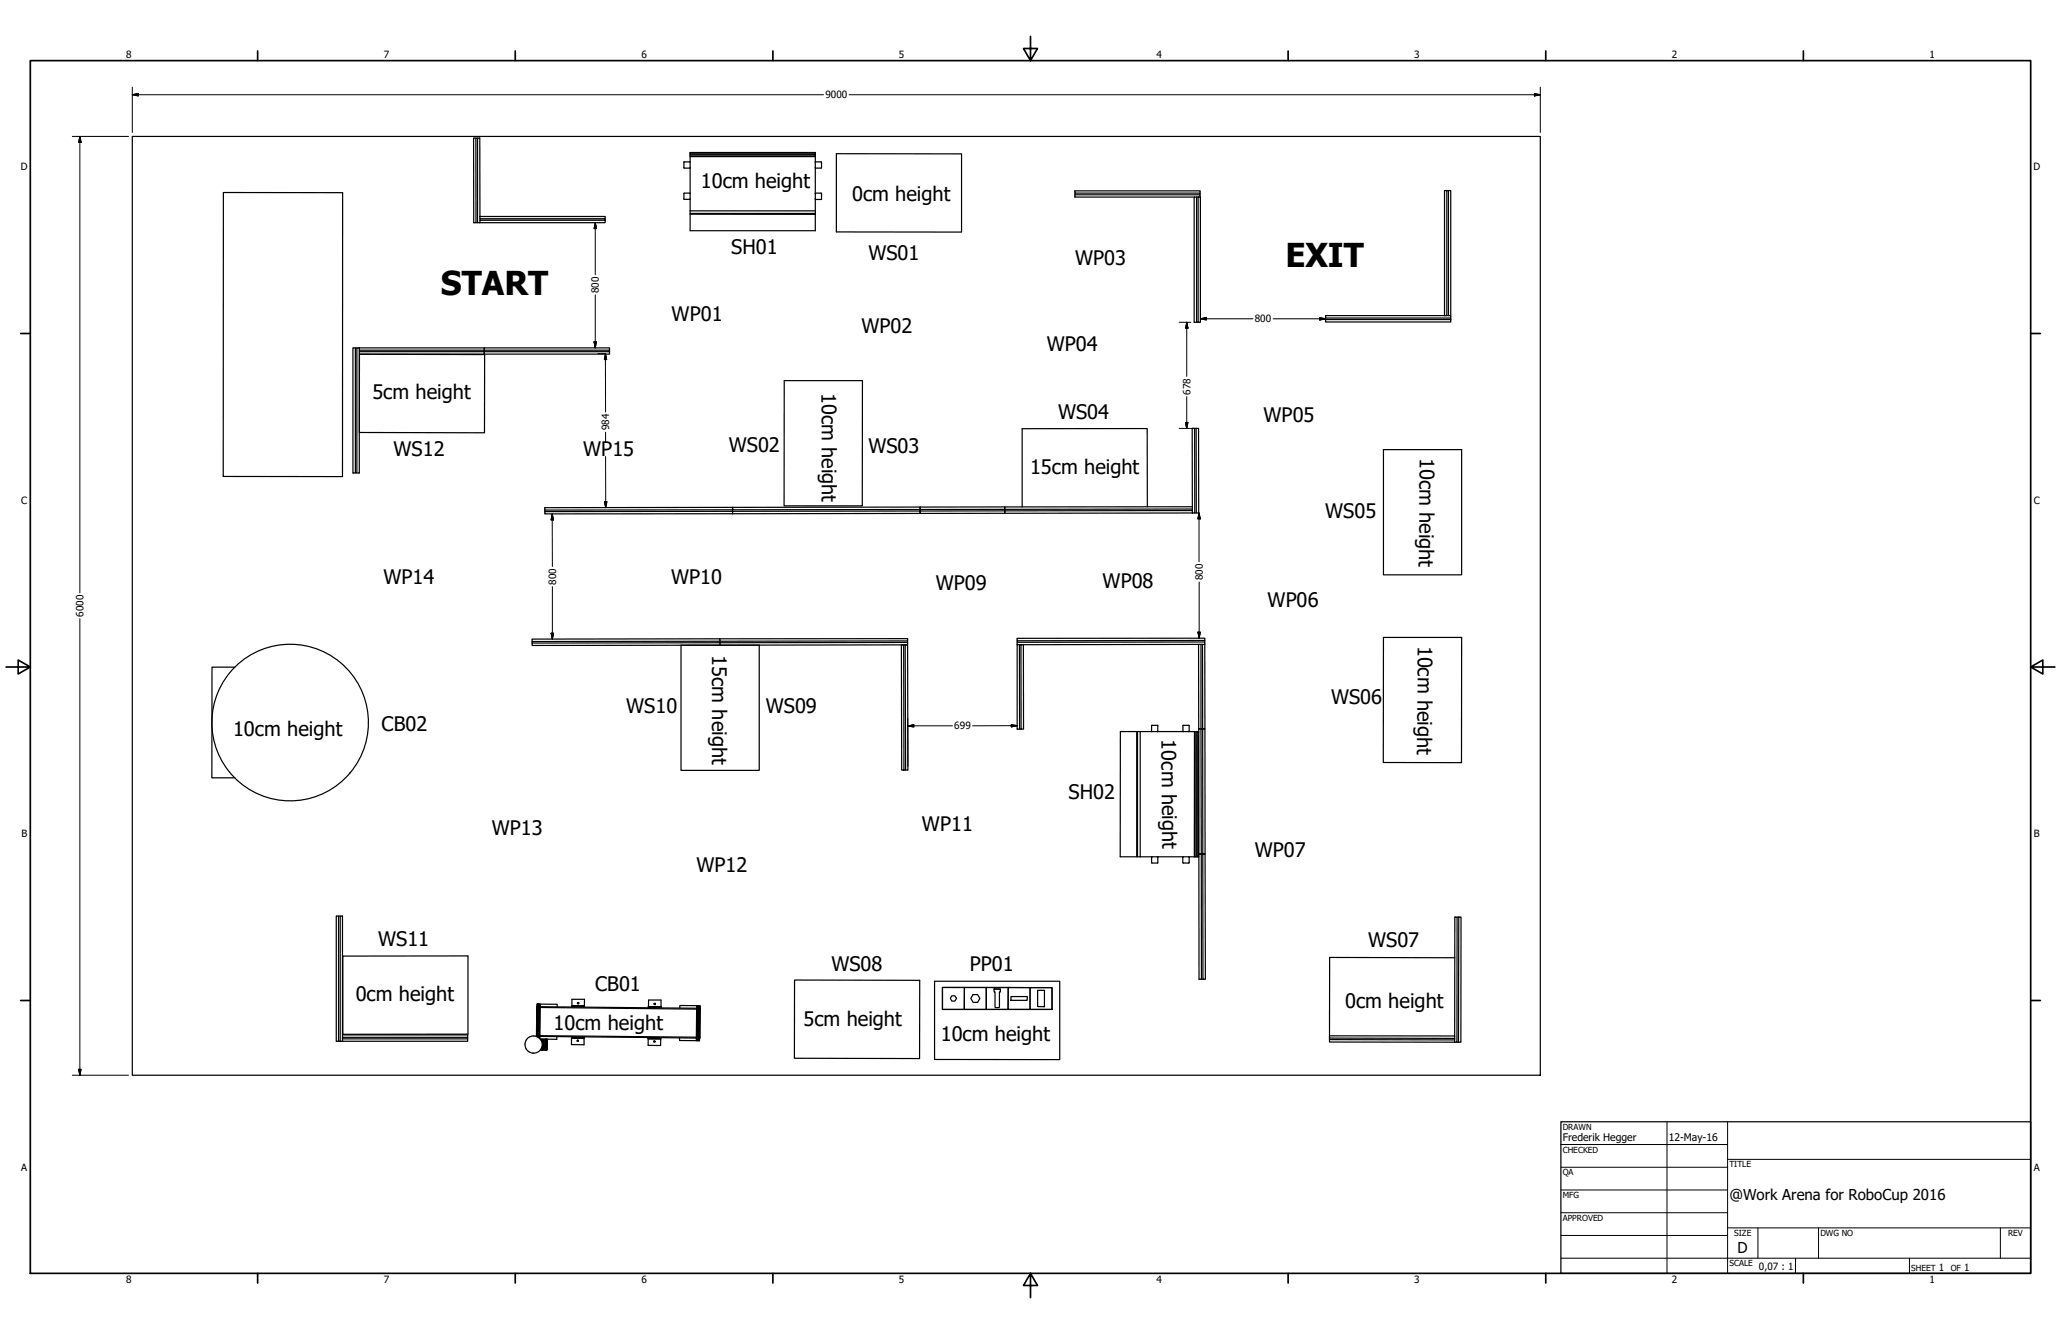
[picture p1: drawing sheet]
<svg xmlns="http://www.w3.org/2000/svg" width="864mm" height="559mm" viewBox="0 0 864 559" stroke-linecap="round" stroke-linejoin="round" font-family="sans-serif">
<!-- layer: Visible (ANSI) -->
<g fill="none" stroke="#000" stroke-width=".51">
<path d="M55.4 57.1h590v393.3h-590zM199.4 57.8h-1l.1 35.5h1l-.1-35.5h.7M286.5 70.2l2.5 .2M286.6 68v2.2M289 67.8l.2 .2M289 67.8l-2.5 .2M289.2 70.2l-.2 .2M289.2 65.4l52.4 .2zM289.2 64.6v.3h52.4v.5M289.2 64.9v.5M289.2 65.6v22.7M289.2 64.1h52.4"/>
<path d="M341.6 68l2.4-.2 .2 .2v2.4l-2.6-.2M341.6 64.6v-.7h-52.4v.7h52.4v.3M341.6 65.6v22.7M350.5 64.4l52.4 .1v32.7h-52.4zM606.2 79.8h-.9v52.4M606.9 79.8v52.4h1v-52.4h-1.7v52.4h-50.8v1h52.5v.7M93.6 80.6l50 .1-.1 118.9h-50zM200.1 93.3h1M201.1 90.7l-.1-32.9h-.9v35.5h-.6M201.1 90.7v.9h52.5v1.7h-52.5v-1h52.5M201.1 90.7h52.5v.9M201.1 91.6v.7"/>
<path d="M286.5 83.3l.2 .3M286.6 81.1v2.2M286.8 83.5h2.2M289 80.9l.2 .2M289 80.9l-2.5 .2M289.2 83.3l-.2 .3M289.2 88.3v1.4M289.2 89.7v6.9h52.4v-6.8M289.2 88.3h52.4M289.2 89.4h52.4M341.6 83.3l.2 .3 2.4-.3M341.6 81.1l2.6-.1v2.3"/>
<path d="M341.6 88.3v1.5l-52.4-.1M450.4 80.9v.7h52.5v1M450.4 81.6v1h50M501.4 82.6v52.4h.6M502 82.6h1v52.4h-1zM502 82.6h-1.6v52.4h1M502.9 80.9v-1h-52.5v1h52.5v.7M555.4 133.9h52.5v1h-52.5zM555.4 133.2v.7M606.2 132.2h.7M607.9 132.2v1M148.9 145.7h-1v52.4h1v-52.4h.6"/>
<path d="M150.6 145.7h-1.1v52.4h-.6M150.6 145.7v1h52.3v1.6h-52.3v-1h52.3v-1.6h52.5v1M150.6 145.7h52.3v1h52.5v.6M150.6 146.7v.6M150.6 148.3v49.8h-1.1M150.6 148.4l52.5 .1-.1 32.8-52.4-.1zM202.9 147.3h52.5v1h-52.5zM328.6 159.4h32.8l-.1 52.5h-32.8zM500.6 179.5h-1v35.4M501.2 179.5h1l.1 35.4h-1zM501.2 179.5h-.6v35.4h-1M579.7 188.3h32.8v52.5h-32.8z"/>
<path d="M228.3 214.3l78.7-.1v1l-78.7 .1zM228.3 213.7v.6M307 212.7h-78.7v1l78.7-.1v.6M307 214.2l78.6-.1v1l-78.6 .1zM307 212.7l-.1 1.5M385.6 212.4l-78.6 .3M385.6 212.4v1h35.4v.6M385.6 212.4v1.7v-.7l-78.6 .2v-.9M385.6 214.1l35.4-.1v1l-35.4 .1zM480.8 212.3l-.1-32.8-52.4 .1v32.7M499.6 213.9l-78.6 .1v1l78.6-.1M499.6 213.2l-78.6 .2v.6"/>
<path d="M499.6 212.3h-78.6v1.1v-1.1l-35.4 .1M500.6 214.9h.7M98.4 279.5h-9.6v46.3h9.6M222.9 269.4v-.7l78.7-.1v.6l-78.7 .2v1l78.7-.1M285.4 270.3h32.7v52.4h-32.7zM301.6 267.6l-78.7 .1v1M301.6 269.2l78.7-.1v1l-78.7 .2zM301.6 267.6v1l78.7-.1v.6M301.6 267.6l78.7-.1v1M377.7 270.1h1l.1 52.5h-1zM378.7 270.1h.6M426.2 268.4v.6l78.6-.1v1"/>
<path d="M426.2 269v1.1M427.2 270.1v35.3h.7M427.8 270.1h1l.1 35.3h-1zM427.8 270.1h-1.6v35.3h1M502.2 269.9l-73.4 .2M503.2 269.9v35.4h.7M503.9 269.9h.9l.1 35.4h-1zM503.9 269.9h-1.7l.1 35.4h.9M504.8 268.3v-1l-78.6 .1v1l78.6-.1v.6M579.7 267h32.8l-.1 52.5-32.8-.1zM476.3 306.5h1.5M476.3 306.5v52.4h1.5"/>
<path d="M476.3 306.5h-6.8l-.1 52.4h6.9M476.6 306.5v52.4M477.8 306.5h22.7M477.8 306.5v52.4M482.7 303.8h2.2M482.8 303.8l-.3 .2 .3 2.5M485 303.8l.2 .2M485.1 304v2.3M485.2 306.3l-.2 .2M495.6 306.3l.2 .2M495.7 304v2.3M495.8 303.8l-.2 .2"/>
<path d="M495.9 303.8h2.2M498.1 303.8l.2 2.5-.2 .2M500.5 306.5l.1 52.4zM500.7 306.5h.4M501.5 306.5h-.4v52.4h-.5M501.9 306.5h-.4v52.4h-.4M501.9 306.5h.3v52.4h-.7M501.9 306.5v52.4M502.5 305.3l-.2 52.5h1.7M503.9 305.3h1l.1 52.5h-1zM503.9 305.3h-.7l.2 52.5h-1.1l.1 52.4h1v-52.4h.6M146.7 323.7a32.8 32.8 0 0 0-18.7-53.2 32.8 32.8 0 0 0-37.8 42 32.8 32.8 0 0 0 54.9 13l1.6-1.8"/>
<path d="M378.8 322.6h.7l-.2-52.5h1l.1 52.5h-.9M477.8 358.9h22.6M482.8 358.9l-.3 .2 .3 2.5M485 358.9l.2 .2M485.1 359.1v2.2M495.8 358.9l-.2 .2 .2 2.5M498.1 358.9l.2 2.4-.2 .3M504 357.8h1l.1 52.4h-1zM482.7 361.5h2.2M485.2 361.3l-.2 .3M495.9 361.5h2.2M141.9 383.7h-1v52.5h1v-52.5h.7"/>
<path d="M610.6 384.2h-1l-.1 49.8-52.4-.1M611.3 384.2h.9l-.1 52.4h-1zM611.3 384.2h-.7l-.1 52.4h-1M143.6 400.5l52.5-.1v32.8l-52.5 .1zM332.9 410.5l52.5 .2-.1 32.7-52.4-.1zM391.6 411h52.5v32.9l-52.5-.1zM394.9 413.6l45.9 .1v9.1h-45.9zM394.9 413.6h9.2v9.2h-9.2zM398.8 417.1h1.3l.7 1.1-.7 1.2h-1.3l-.6-1.2zM404.1 413.6h9.2v9.2h-9.2zM407.7 416.6h1.9l1 1.7-1 1.6h-1.9l-.9-1.7zM413.3 413.6h9.2l-.1 9.2h-9.1z"/>
<path d="M416.6 414.3h2.6v1.2h-.4v6.4l-.3 .2-1.6-.1v-6.5h-.3zM416.6 414.3h2.6M422.5 413.6l9.1 .1v9.1h-9.2zM423.6 417.4h6.9l-.1 1.6h-6.8zM431.6 413.7h9.2v9.1h-9.2zM434.8 414.8h2.8v6.9l-2.8-.1zM503.4 410.2h.7M609.6 401.2l-52.5-.1v32.8M142.6 436.2h.9M143.5 433.5h52.5v1M143.5 434.5v.7M196 435.2h-52.5v1h52.5v-1.7h-52.5v-50.8h-.9v52.5h-.7"/>
<path d="M224.8 433.8h1.5v.3l50.6 .6M224.9 433.8v.3h1.4v1M224.9 422v11.8zM224.9 434.2l.3-12.2-.2 12.2M225 421.7v.3zM225 421.7l.1 .3M225.1 420.6l.1 13.7M225.1 420.6l.1 1.1M225.1 433.8l-.1 .3M225.1 434.1v.2M225.1 420.6l-.1 1.1M225.4 420.6l-.2 1.1"/>
<path d="M225.4 434.1v.3M225.6 420.6l-.4 1.1M225.6 433.8v.3M225.6 434.1v.4M225.7 420.6l-.4 1.4 .1 12.1M225.8 434.7l.3-12.7-.1 12.9M225.9 420.6l-.2 1.1M226.2 420.6l.2 1.1-.3 .3 .3-.3 65.5 .6v.4l-65.5-.7-.1 11.8 65.5 .7M226.2 420.6l-.1 1.1-.4 .3-.1 11.8M226.2 420.6h-.3v1.1l-.4 .3 .2-.3M226.4 420.6l7.1 .1-.1 1.1M226.4 439.9h.9"/>
<path d="M226.4 435.3h1M226.7 435.3v.4M226.7 439.4v.5M227 438.7v1.2M227.1 435.3v1.2M227.4 435.3h.3l-.1 4.6h-.3zM227.7 435.3h.3v4.6h-.4M228 439.9h.2M228 435.3h.3M228.5 435.3l-.3 4.6h.3M228.7 435.3l.2 4.6zM228.7 435.3h-.2l.2 4.6"/>
<path d="M228.9 439.9h.1M229 435.3v4.6M229 439.9l.2-4.6-.1 4.6M229.1 435.3l-.1 4.6M233.4 434.2l-.1 1.2-4.4-.1M239.5 434.8v2.8h5.2v-2.8M239.5 434.3v.3l5.2 .1v-.4M239.5 434.7l5.2 .1zM239.6 421.8v-.3l5.3 .1v.3M239.6 421.5l5.3 .1M239.6 421.4l5.3 .1M239.6 421.3v-2.7h5.3v2.8h-5.3"/>
<path d="M244.7 434.7l-5.2-.1 5.2 .1M271.6 434.6v.4h5.3v-.3M271.6 435h5.3zM271.6 435h5.3M271.6 435l5.3 .1M271.6 435.1h5.3l-.1 2.9-5.2-.1zM271.7 422.1v-.3l5.3 .1v.3M271.7 421.8l5.3 .1M271.7 421.8h5.3M271.7 421.6l.1-2.7h5.2v2.9l-5.3-.1M284.7 434.7v1.2h7.3v-1.1h1.2M284.9 422.3v-1.1l7 .1v1l.5 .4-.1 11.8-.5 .3v1.1"/>
<path d="M291.8 434.5v.3l-14.9-.1M291.9 422.7h.3l-.2 11.8h-.2zM291.9 421.3h.3v1l.4 .4-.2 13.2M292.2 421.3l.2 1 .9 .1M292.4 421.3h.2l.2 1.4-.2 13.2M292.6 421.3l.4 1.4-.1 13.2M292.8 421.3l.1 1.1M292.8 434.8v1.1M292.9 421.3l.3 1.4-.1 13.2h-1.1M293 422.4v12.4M293.1 421.3l.2 1.4-.1 11.8M293.2 434.5v.3v-.3"/>
<path d="M293.2 434.5h-.9l-.1 1.4M293.2 421.3v1.1zM293.3 422.7l-.1 11.8M293.3 422.4v.3v-.3M557.1 433.9v.9l52.4 .2M557.1 434.8v.7l52.4 .1v1M557.1 435.5v1l52.4 .1M609.5 434v1.6M610.5 436.6h.6"/>
<circle cx="223.6" cy="437.5" r="3.6"/>
<circle cx="242.1" cy="435.9" r=".29"/>
<circle cx="242.2" cy="420.2" r=".3"/>
<circle cx="274.2" cy="436.3" r=".29"/>
<circle cx="274.4" cy="420.5" r=".3"/>
</g>
<g fill="#000">
<circle cx="501.9" cy="306.5" r=".25"/>
<circle cx="501.9" cy="358.9" r=".25"/>
<circle cx="228.9" cy="435.3" r=".25"/>
</g>
<!-- layer: Border (ANSI) -->
<g fill="none" stroke="#000" stroke-width=".7">
<path d="M431.8 15.2v10.2l-2.9-5.1h5.8l-2.9 5.1M12.7 25.4h838.2v508h-838.2zM107.9 21.3v4.1M215.9 21.3v4.1M323.8 21.3v4.1M539.8 21.3v4.1M647.7 21.3v4.1M755.6 21.3v4.1M8.6 139.7h4.1M850.9 139.7h4.1M2.5 279.4h10.2l-5.1-2.9v5.8l5.1-2.9M850.9 279.4l5.1 2.9v-5.8l-5.1 2.9h10.2"/>
<path d="M8.6 419.1h4.1M850.9 419.1h4.1M107.9 533.4v4.1M215.9 533.4v4.1M323.8 533.4v4.1M431.8 533.4l2.9 5.1h-5.8l2.9-5.1v10.2M539.8 533.4v4.1M647.7 533.4v4.1M755.6 533.4v4.1"/>
</g>
<!-- layer: Title (ANSI) -->
<g fill="none" stroke="#000" stroke-width=".42">
<path d="M654 479.4h69.9M698.5 469.9v63.5M723.9 469.9v63.5M654 488.9h69.9M654 498.5h69.9M723.9 485.6h127M654 508h69.9M654 517.5h69.9M723.9 514.3h127M736.6 514.3v12.7M762 514.3v12.7M838.2 514.3v12.7"/>
<path d="M654 527h196.9M752.3 527v6.4M800.1 527v6.4"/>
</g>
<path d="M654 469.9h196.9v63.5h-196.9z" fill="none" stroke="#000" stroke-width=".51"/>
<!-- layer: Dimension (ANSI) -->
<g fill="none" stroke="#000" stroke-width=".42">
<path d="M55.4 39.7l2.6-.5v1zM55.4 39.7h289.7M55.4 36.5v19M355.8 39.7h289.6M642.9 39.2l2.5 .5-2.5 .5zM645.4 36.5v19M30.3 57.1h23.5M33.5 57.1l.5 2.5h-1zM33.5 57.1v191.3M249.4 93.3l.5 2.5h-1zM249.4 93.3v21.8M249.4 123.5v22.2"/>
<path d="M494.1 135h4.9M497.3 135l.5 2.5h-1zM497.3 135v22.7M503 133.5l2.5-.5v1zM503 133.5h22M533.5 133.5h21.9M553 133l2.4 .5-2.4 .5zM248.9 143.2h1l-.5 2.5zM250.5 148.1h3.3M253.7 148.1l.5 2.5h-1zM253.7 148.1v24.5M494.1 179.5h6.3"/>
<path d="M496.8 177h1l-.5 2.5zM497.3 166.1v13.4M253.7 181v4M253.7 191.2l.1 21.5M231.4 215.3l.5 2.5h-1zM231.4 215.3l.1 22M253.3 210.1h1l-.5 2.6zM502.4 214.9l.5 2.5h-1zM502.4 214.9v20.4M33.5 259.1v191.3M231.5 245.7v22M502.5 243.8v23.5"/>
<path d="M230.9 265.2h1.1l-.5 2.5zM502 264.8h1l-.5 2.5zM380.4 300.9v20.1M380.4 304.1l2.5-.5v.9zM399.1 304l-18.7 .1M423.7 303.5l2.5 .5-2.5 .5zM426.2 304h-18.7M30.3 450.4h23.5M33 447.9h1l-.5 2.5z"/>
</g>
<g fill="#000" stroke="#000" stroke-width=".42">
<path d="M55.4 39.7l2.6-.5zM55.4 39.7l2.6-.5v1zM33.5 57.1l.5 2.5zM33.5 57.1l.5 2.5h-1zM642.9 40.2l2.5-.5zM642.9 39.2l2.5 .5-2.5 .5zM249.4 93.3l.5 2.5zM249.4 93.3l.5 2.5h-1zM497.3 135l.5 2.5zM497.3 135l.5 2.5h-1zM503 133.5l2.5-.5zM503 133.5l2.5-.5v1z"/>
<path d="M553 134l2.4-.5zM553 133l2.4 .5-2.4 .5zM248.9 143.2l.5 2.5zM248.9 143.2h1l-.5 2.5zM253.7 148.1l.5 2.5zM253.7 148.1l.5 2.5h-1zM496.8 177l.5 2.5zM496.8 177h1l-.5 2.5zM231.4 215.3l.5 2.5zM231.4 215.3l.5 2.5h-1zM253.3 210.1l.5 2.6zM253.3 210.1h1l-.5 2.6z"/>
<path d="M502.4 214.9l.5 2.5zM502.4 214.9l.5 2.5h-1zM230.9 265.2l.6 2.5zM230.9 265.2h1.1l-.5 2.5zM502 264.8l.5 2.5zM502 264.8h1l-.5 2.5zM380.4 304.1l2.5-.5zM380.4 304.1l2.5-.5v.9zM423.7 304.5l2.5-.5zM423.7 303.5l2.5 .5-2.5 .5zM33 447.9l.5 2.5zM33 447.9h1l-.5 2.5z"/>
</g>
<g font-size="13.8">
<text x="538.6" y="111.7">EXIT</text>
<text x="184.7" y="123.8">START</text>
</g>
<g font-size="8.4">
<text x="293.7" y="78.7">10cm height</text>
<text x="357.1" y="84.1">0cm height</text>
<text x="306.4" y="106.2">SH01</text>
<text x="363.9" y="108.7">WS01</text>
<text x="450.5" y="111.2">WP03</text>
<text x="281.4" y="134.4">WP01</text>
<text x="360.9" y="139.5">WP02</text>
<text x="438.6" y="147.1">WP04</text>
<text x="156" y="167">5cm height</text>
<text x="344.2" y="164.5" transform="rotate(90 344.2 164.5)">10cm height</text>
<text x="443.4" y="175.7">WS04</text>
<text x="529.5" y="176.6">WP05</text>
<text x="164.9" y="191.2">WS12</text>
<text x="244.4" y="191.1">WP15</text>
<text x="305.4" y="189.2">WS02</text>
<text x="363.9" y="189.7">WS03</text>
<text x="594.9" y="191.8" transform="rotate(91 594.9 191.8)">10cm height</text>
<text x="431.6" y="198.8">15cm height</text>
<text x="555.3" y="217.2">WS05</text>
<text x="160.7" y="244.6">WP14</text>
<text x="281.2" y="244.8">WP10</text>
<text x="392.1" y="247.1">WP09</text>
<text x="462" y="246.5">WP08</text>
<text x="531.1" y="254.4">WP06</text>
<text x="298.4" y="274.4" transform="rotate(90 298.4 274.4)">15cm height</text>
<text x="594.2" y="270.4" transform="rotate(91 594.2 270.4)">10cm height</text>
<text x="262.4" y="298.6">WS10</text>
<text x="320.9" y="298.6">WS09</text>
<text x="557.7" y="295.1">WS06</text>
<text x="97.7" y="308.3">10cm height</text>
<text x="159.9" y="306.2">CB02</text>
<text x="486.7" y="309.7" transform="rotate(90 486.7 309.7)">10cm height</text>
<text x="447.7" y="334.8">SH02</text>
<text x="386.3" y="348">WP11</text>
<text x="206.1" y="349.8">WP13</text>
<text x="525.8" y="359">WP07</text>
<text x="291.8" y="365.1">WP12</text>
<text x="158.4" y="396.1">WS11</text>
<text x="573.3" y="396.6">WS07</text>
<text x="348.4" y="406.7">WS08</text>
<text x="406.3" y="406.7">PP01</text>
<text x="149" y="419.4">0cm height</text>
<text x="249.4" y="415.2">CB01</text>
<text x="563.6" y="422.3">0cm height</text>
<text x="232" y="431.5">10cm height</text>
<text x="336.7" y="430">5cm height</text>
<text x="394.2" y="436.1">10cm height</text>
</g>
<g font-size="6.3">
<text x="724.7" y="502.9">@Work Arena for RoboCup 2016</text>
<text x="728.1" y="524.9">D</text>
</g>
<g font-size="4.4">
<text x="654.8" y="477.8">Frederik Hegger</text>
<text x="699.3" y="477.8">12-May-16</text>
</g>
<g font-size="4.2">
<text x="52.8" y="24.4">8</text>
<text x="160.8" y="24.4">7</text>
<text x="268.7" y="24.4">6</text>
<text x="376.7" y="24.4">5</text>
<text x="484.6" y="24.4">4</text>
<text x="592.6" y="24.4">3</text>
<text x="700.5" y="24.4">2</text>
<text x="808.5" y="24.4">1</text>
<text x="345.9" y="41.2">9000</text>
<text x="8.8" y="71.4">D</text>
<text x="852" y="71.4">D</text>
<text x="251" y="122.7" transform="rotate(-90 251 122.7)">800</text>
<text x="525.8" y="135.1">800</text>
<text x="498.8" y="165.4" transform="rotate(-90 498.8 165.4)">678</text>
<text x="255.3" y="180.2" transform="rotate(-90 255.3 180.2)">984</text>
<text x="8.9" y="211.1">C</text>
<text x="852.2" y="211.1">C</text>
<text x="233" y="244.9" transform="rotate(-90 233 244.9)">800</text>
<text x="504" y="243" transform="rotate(-90 504 243)">800</text>
<text x="35" y="258.4" transform="rotate(-90 35 258.4)">6000</text>
<text x="399.9" y="305.6">699</text>
<text x="9" y="350.8">B</text>
<text x="852.2" y="350.8">B</text>
<text x="8.9" y="490.5">A</text>
<text x="852.2" y="490.5">A</text>
<text x="737" y="531.9">0,07 : 1</text>
<text x="812.4" y="532.6">1</text>
<text x="823" y="532.6">1</text>
<text x="52.8" y="537.5">8</text>
<text x="160.8" y="537.5">7</text>
<text x="268.7" y="537.5">6</text>
<text x="376.7" y="537.5">5</text>
<text x="484.6" y="537.5">4</text>
<text x="592.6" y="537.5">3</text>
<text x="700.5" y="537.5">2</text>
<text x="808.5" y="537.5">1</text>
</g>
<g font-size="3.5">
<text x="654.8" y="473.2">DRAWN</text>
<text x="654.8" y="482.8">CHECKED</text>
<text x="724.7" y="488.9">TITLE</text>
<text x="654.8" y="492.3">QA</text>
<text x="654.8" y="501.8">MFG</text>
<text x="654.8" y="511.4">APPROVED</text>
<text x="726.7" y="517.7">SIZE</text>
<text x="762.8" y="517.7">DWG NO</text>
<text x="841.4" y="517.7">REV</text>
<text x="724.7" y="530.4">SCALE</text>
<text x="800.9" y="532.6">SHEET</text>
<text x="817.4" y="532.6">OF</text>
</g>
</svg>
